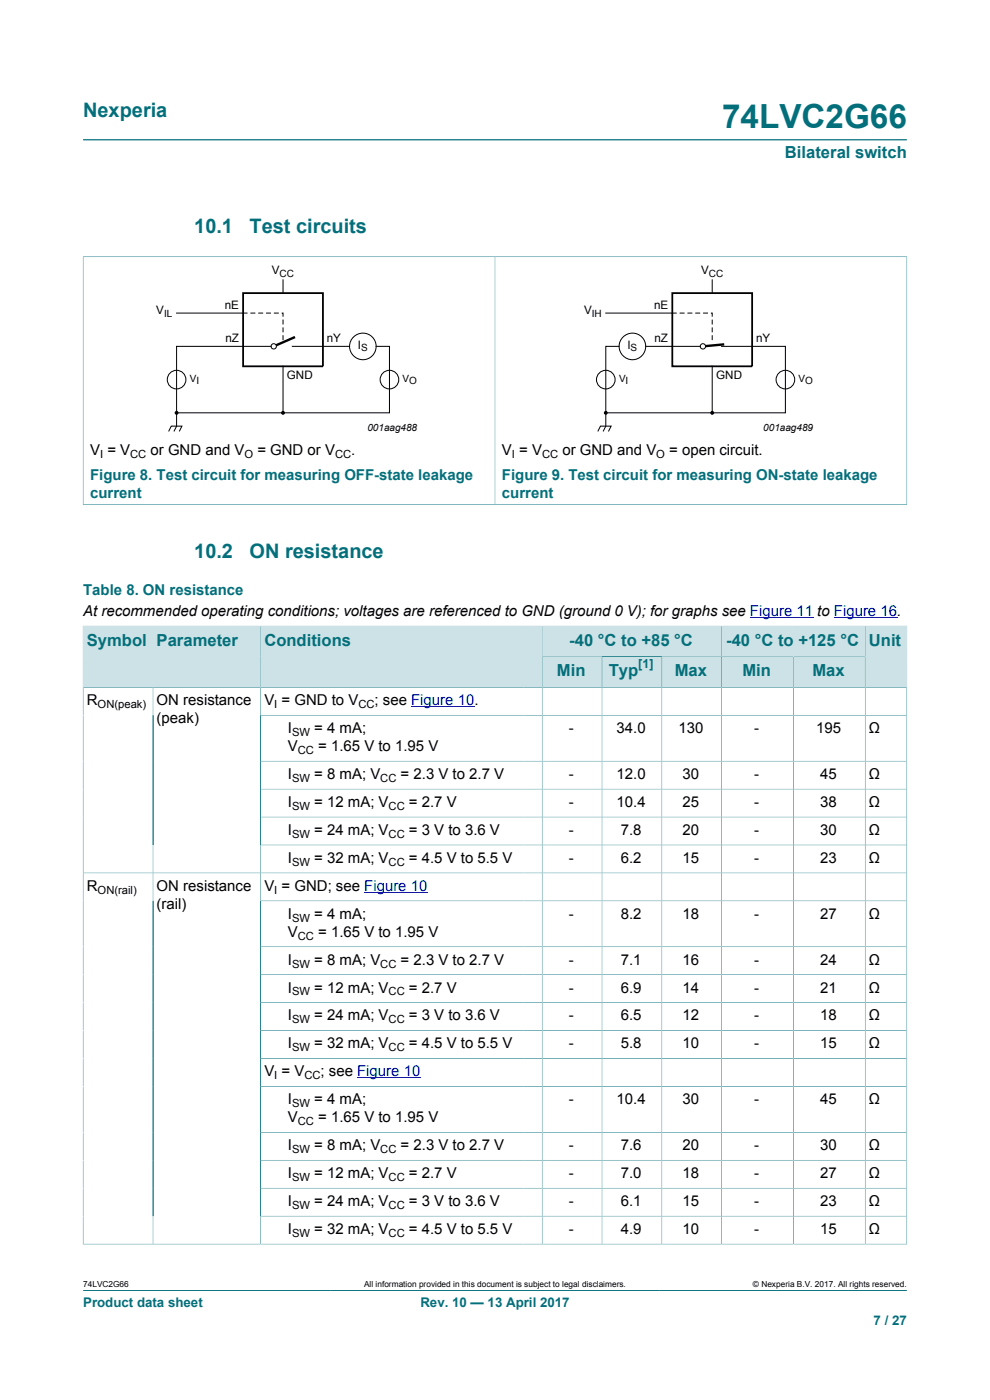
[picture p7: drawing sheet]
<svg xmlns="http://www.w3.org/2000/svg" width="210mm" height="297mm" viewBox="0 0 210 297" stroke-linecap="round" stroke-linejoin="round" font-family="sans-serif">
<path d="M17.6 29.7h174.8M17.6 54.5h87.4v52.6h-87.4M17.6 54.4v52.7M17.6 273.8h174.8" fill="none" stroke="#036f7b" stroke-width=".21"/>
<path d="M35.8 91.5l.5-1.1h2.3l-.6 1.1M37.5 87.6v2.8l-.6 1.1" fill="none" stroke="#000" stroke-width=".21"/>
<path d="M62.6 71.5l-4.5 2" fill="none" stroke="#000" stroke-width=".51"/>
<circle cx="58.1" cy="73.5" r=".56" fill="#fff"/>
<g fill="none" stroke="#000" stroke-width=".21">
<path d="M60 59.4v2.8M151.1 59.4v2.8M37.5 66.4h14.9M53.2 66.4h.9M54.9 66.4h.8M56.5 66.4h.9M57.5 73.5h-20v14.1h45.1v-14.1h-2.8M58.2 66.4h.8M59.9 66.4h.1v.7M60 67.9v.8M60 69.6v.8M60 71.2v.8"/>
<path d="M60 77.7v9.9M62 73.5h12.1M128.5 66.4h14.9M131.3 73.5h-2.8v14.1h38.1v-14.1h-7.1M137 73.5h5.6M144.3 66.4h.8M145.9 66.4h.9M147.6 66.4h.8M149.2 66.4h.9M150.9 66.4h.2v.7M151.1 67.9v.8M151.1 69.6v.8"/>
<path d="M151.1 71.2v.8M151.1 77.7v9.9M126.8 91.5l.6-1.1h2.2l-.5 1.1M128.5 87.6v2.8l-.6 1.1"/>
<circle cx="58.1" cy="73.5" r=".56"/>
<circle cx="77" cy="73.5" r="2.81"/>
<circle cx="134.2" cy="73.5" r="2.81"/>
<circle cx="37.5" cy="80.5" r="1.98"/>
<circle cx="82.6" cy="80.5" r="1.98"/>
<circle cx="128.5" cy="80.5" r="1.98"/>
<circle cx="166.6" cy="80.5" r="1.98"/>
</g>
<g fill="#000">
<circle cx="37.5" cy="87.6" r=".28"/>
<circle cx="60" cy="87.6" r=".28"/>
<circle cx="128.5" cy="87.6" r=".28"/>
<circle cx="151.1" cy="87.6" r=".28"/>
</g>
<g fill="none" stroke="#000" stroke-width=".25">
<circle cx="37.5" cy="87.6" r=".28"/>
<circle cx="60" cy="87.6" r=".28"/>
<circle cx="128.5" cy="87.6" r=".28"/>
<circle cx="151.1" cy="87.6" r=".28"/>
</g>
<path d="M51.6 62.2h16.9v15.5h-16.9zM142.6 62.2h16.9v15.5h-16.9z" fill="none" stroke="#000" stroke-width=".38"/>
<path d="M192.4 54.4v52.7M192.4 54.5h-87.4v52.6h87.4" fill="none" stroke="#036f7b" stroke-width=".21"/>
<path d="M153.6 73.1l-4.5 .4" fill="none" stroke="#000" stroke-width=".51"/>
<circle cx="149.1" cy="73.5" r=".56" fill="#fff"/>
<g fill="none" stroke="#000" stroke-width=".21">
<path d="M142.6 73.5h5.9M153.1 73.5h6.4"/>
<circle cx="149.1" cy="73.5" r=".56"/>
</g>
<path d="M159.1 131h13.4M176.9 131h13.4" fill="none" stroke="#00f" stroke-width=".21"/>
<path d="M115 132.8h38.1v6.5h-38.1z" fill="none" stroke="#036f7b" stroke-width=".21"/>
<path d="M115.1 132.9h37.9v6.4h-37.9z" fill="#cde2e7"/>
<path d="M153.1 132.8h30.4v6.5h-30.4z" fill="none" stroke="#036f7b" stroke-width=".21"/>
<path d="M153.2 132.9h30.3v6.4h-30.3z" fill="#cde2e7"/>
<path d="M17.6 132.8v13h14.9v-13h-14.9" fill="none" stroke="#036f7b" stroke-width=".21"/>
<path d="M17.7 132.9h14.7v12.8h-14.7z" fill="#cde2e7"/>
<path d="M32.5 132.8h22.8v13h-22.8z" fill="none" stroke="#036f7b" stroke-width=".21"/>
<path d="M32.5 132.9h22.7v12.8h-22.7z" fill="#cde2e7"/>
<path d="M55.3 132.8h59.7v13h-59.7z" fill="none" stroke="#036f7b" stroke-width=".21"/>
<g fill="#cde2e7">
<path d="M55.4 132.9h59.5v12.8h-59.5z"/>
<path d="M115.1 139.4h12.5v6.3h-12.5z"/>
</g>
<path d="M115 139.3h12.7v6.5h-12.7z" fill="none" stroke="#036f7b" stroke-width=".21"/>
<path d="M127.8 139.4h12.5v6.3h-12.5z" fill="#cde2e7"/>
<path d="M127.7 139.3h12.7v6.5h-12.7z" fill="none" stroke="#036f7b" stroke-width=".21"/>
<path d="M140.5 139.4h12.5v6.3h-12.5z" fill="#cde2e7"/>
<path d="M140.4 139.3h12.7v6.5h-12.7z" fill="none" stroke="#036f7b" stroke-width=".21"/>
<path d="M153.2 139.4h15v6.3h-15z" fill="#cde2e7"/>
<path d="M153.1 139.3h15.2v6.5h-15.2z" fill="none" stroke="#036f7b" stroke-width=".21"/>
<path d="M168.4 139.4h15.1v6.3h-15.1z" fill="#cde2e7"/>
<path d="M192.4 132.8v13h-24.1v-6.5h15.2M192.4 132.8h-8.9v13" fill="none" stroke="#036f7b" stroke-width=".21"/>
<path d="M183.6 132.9h8.7v12.8h-8.7z" fill="#cde2e7"/>
<g fill="none" stroke="#036f7b" stroke-width=".21">
<path d="M32.5 145.8v118.1M55.3 145.8v118.1M55.3 151.7h137.1M115 145.8v118.1M127.7 145.8v118.1M140.4 145.8v118.1M153.1 145.8v118.1M168.3 145.8v118.1M183.5 145.8v118.1M55.3 161.5h137.1M55.3 167.4h137.1M55.3 173.3h137.1"/>
<path d="M55.3 179.3h137.1M17.6 185.2h174.8M55.3 191.1h137.1M55.3 200.8h137.1M55.3 206.8h137.1M55.3 212.7h137.1M55.3 218.6h137.1M55.3 224.6h137.1M55.3 230.5h137.1M55.3 240.2h137.1M55.3 246.1h137.1M55.3 252.1h137.1"/>
<path d="M55.3 258h137.1M192.4 264v-118.2h-174.8v118.2M192.4 263.9h-174.8"/>
</g>
<path d="M87.2 149.9h13.4M77.3 189.3h13.4M75.8 228.7h13.4" fill="none" stroke="#00f" stroke-width=".21"/>
<text font-size="7.1" fill="#036f7b" x="153.2" y="27.2">74LVC2G66</text>
<g font-size="4.2" fill="#036f7b">
<text x="17.6" y="24.8">Nexperia</text>
<text x="41.2" y="49.5">10.1</text>
<text x="52.9" y="49.5">Test circuits</text>
<text x="41.2" y="118.5">10.2</text>
<text x="52.9" y="118.5">ON resistance</text>
</g>
<g font-size="3.5" fill="#036f7b">
<text x="166.5" y="33.5">Bilateral switch</text>
<text x="18.4" y="137">Symbol</text>
<text x="33.2" y="137">Parameter</text>
<text x="56.1" y="137">Conditions</text>
<text x="120.8" y="137">-40 °C to +85 °C</text>
<text x="154" y="137">-40 °C to +125 °C</text>
<text x="184.3" y="137">Unit</text>
<text x="118.1" y="143.5">Min</text>
<text x="129.1" y="143.5">Typ</text>
<text x="143.1" y="143.5">Max</text>
<text x="157.5" y="143.5">Min</text>
<text x="172.3" y="143.5">Max</text>
</g>
<g font-size="3.2">
<text x="19.1" y="96.5">V = V</text>
<text x="31.9" y="96.5">or GND and V</text>
<text x="54.6" y="96.5">= GND or V</text>
<text x="74.5" y="96.5">.</text>
<text x="106.5" y="96.5">V = V</text>
<text x="119.3" y="96.5">or GND and V</text>
<text x="142" y="96.5">= open circuit.</text>
<text x="17.6" y="130.7">At recommended operating conditions; voltages are referenced to GND (ground 0 V); for graphs see Figure 11 to Figure 16.</text>
<text x="18.4" y="149.6">R</text>
<text x="33.2" y="149.6">ON resistance</text>
<text x="56.1" y="149.6">V = GND to V</text>
<text x="79.5" y="149.6">; see Figure 10.</text>
<text x="33.2" y="153.4">(peak)</text>
<text x="61.1" y="155.5">I</text>
<text x="66.7" y="155.5">= 4 mA;</text>
<text x="120.7" y="155.5">-</text>
<text x="130.8" y="155.5">34.0</text>
<text x="143.9" y="155.5">130</text>
<text x="160" y="155.5">-</text>
<text x="173.1" y="155.5">195</text>
<text x="184.3" y="155.5">Ω</text>
<text x="61.1" y="159.3">V</text>
<text x="67.5" y="159.3">= 1.65 V to 1.95 V</text>
<text x="61.1" y="165.3">I</text>
<text x="66.7" y="165.3">= 8 mA; V</text>
<text x="85" y="165.3">= 2.3 V to 2.7 V</text>
<text x="120.7" y="165.3">-</text>
<text x="130.8" y="165.3">12.0</text>
<text x="144.8" y="165.3">30</text>
<text x="160" y="165.3">-</text>
<text x="174" y="165.3">45</text>
<text x="184.3" y="165.3">Ω</text>
<text x="61.1" y="171.2">I</text>
<text x="66.7" y="171.2">= 12 mA; V</text>
<text x="86.8" y="171.2">= 2.7 V</text>
<text x="120.7" y="171.2">-</text>
<text x="130.8" y="171.2">10.4</text>
<text x="144.8" y="171.2">25</text>
<text x="160" y="171.2">-</text>
<text x="174" y="171.2">38</text>
<text x="184.3" y="171.2">Ω</text>
<text x="61.1" y="177.1">I</text>
<text x="66.7" y="177.1">= 24 mA; V</text>
<text x="86.8" y="177.1">= 3 V to 3.6 V</text>
<text x="120.7" y="177.1">-</text>
<text x="131.7" y="177.1">7.8</text>
<text x="144.8" y="177.1">20</text>
<text x="160" y="177.1">-</text>
<text x="174" y="177.1">30</text>
<text x="184.3" y="177.1">Ω</text>
<text x="61.1" y="183">I</text>
<text x="66.7" y="183">= 32 mA; V</text>
<text x="86.8" y="183">= 4.5 V to 5.5 V</text>
<text x="120.7" y="183">-</text>
<text x="131.7" y="183">6.2</text>
<text x="144.8" y="183">15</text>
<text x="160" y="183">-</text>
<text x="174" y="183">23</text>
<text x="184.3" y="183">Ω</text>
<text x="18.4" y="189">R</text>
<text x="33.2" y="189">ON resistance</text>
<text x="56.1" y="189">V = GND; see Figure 10</text>
<text x="33.2" y="192.8">(rail)</text>
<text x="61.1" y="194.9">I</text>
<text x="66.7" y="194.9">= 4 mA;</text>
<text x="120.7" y="194.9">-</text>
<text x="131.7" y="194.9">8.2</text>
<text x="144.8" y="194.9">18</text>
<text x="160" y="194.9">-</text>
<text x="174" y="194.9">27</text>
<text x="184.3" y="194.9">Ω</text>
<text x="61.1" y="198.7">V</text>
<text x="67.5" y="198.7">= 1.65 V to 1.95 V</text>
<text x="61.1" y="204.6">I</text>
<text x="66.7" y="204.6">= 8 mA; V</text>
<text x="85" y="204.6">= 2.3 V to 2.7 V</text>
<text x="120.7" y="204.6">-</text>
<text x="131.7" y="204.6">7.1</text>
<text x="144.8" y="204.6">16</text>
<text x="160" y="204.6">-</text>
<text x="174" y="204.6">24</text>
<text x="184.3" y="204.6">Ω</text>
<text x="61.1" y="210.6">I</text>
<text x="66.7" y="210.6">= 12 mA; V</text>
<text x="86.8" y="210.6">= 2.7 V</text>
<text x="120.7" y="210.6">-</text>
<text x="131.7" y="210.6">6.9</text>
<text x="144.8" y="210.6">14</text>
<text x="160" y="210.6">-</text>
<text x="174" y="210.6">21</text>
<text x="184.3" y="210.6">Ω</text>
<text x="61.1" y="216.5">I</text>
<text x="66.7" y="216.5">= 24 mA; V</text>
<text x="86.8" y="216.5">= 3 V to 3.6 V</text>
<text x="120.7" y="216.5">-</text>
<text x="131.7" y="216.5">6.5</text>
<text x="144.8" y="216.5">12</text>
<text x="160" y="216.5">-</text>
<text x="174" y="216.5">18</text>
<text x="184.3" y="216.5">Ω</text>
<text x="61.1" y="222.4">I</text>
<text x="66.7" y="222.4">= 32 mA; V</text>
<text x="86.8" y="222.4">= 4.5 V to 5.5 V</text>
<text x="120.7" y="222.4">-</text>
<text x="131.7" y="222.4">5.8</text>
<text x="144.8" y="222.4">10</text>
<text x="160" y="222.4">-</text>
<text x="174" y="222.4">15</text>
<text x="184.3" y="222.4">Ω</text>
<text x="56.1" y="228.3">V = V</text>
<text x="68" y="228.3">; see Figure 10</text>
<text x="61.1" y="234.3">I</text>
<text x="61.1" y="238.1">V</text>
<text x="66.7" y="234.3">= 4 mA;</text>
<text x="67.5" y="238.1">= 1.65 V to 1.95 V</text>
<text x="120.7" y="234.3">-</text>
<text x="130.8" y="234.3">10.4</text>
<text x="144.8" y="234.3">30</text>
<text x="160" y="234.3">-</text>
<text x="174" y="234.3">45</text>
<text x="184.3" y="234.3">Ω</text>
<text x="61.1" y="244">I</text>
<text x="66.7" y="244">= 8 mA; V</text>
<text x="85" y="244">= 2.3 V to 2.7 V</text>
<text x="120.7" y="244">-</text>
<text x="131.7" y="244">7.6</text>
<text x="144.8" y="244">20</text>
<text x="160" y="244">-</text>
<text x="174" y="244">30</text>
<text x="184.3" y="244">Ω</text>
<text x="61.1" y="249.9">I</text>
<text x="66.7" y="249.9">= 12 mA; V</text>
<text x="86.8" y="249.9">= 2.7 V</text>
<text x="120.7" y="249.9">-</text>
<text x="131.7" y="249.9">7.0</text>
<text x="144.8" y="249.9">18</text>
<text x="160" y="249.9">-</text>
<text x="174" y="249.9">27</text>
<text x="184.3" y="249.9">Ω</text>
<text x="61.1" y="255.9">I</text>
<text x="66.7" y="255.9">= 24 mA; V</text>
<text x="86.8" y="255.9">= 3 V to 3.6 V</text>
<text x="120.7" y="255.9">-</text>
<text x="131.7" y="255.9">6.1</text>
<text x="144.8" y="255.9">15</text>
<text x="160" y="255.9">-</text>
<text x="174" y="255.9">23</text>
<text x="184.3" y="255.9">Ω</text>
<text x="61.1" y="261.8">I</text>
<text x="66.7" y="261.8">= 32 mA; V</text>
<text x="86.8" y="261.8">= 4.5 V to 5.5 V</text>
<text x="120.7" y="261.8">-</text>
<text x="131.7" y="261.8">4.9</text>
<text x="144.8" y="261.8">10</text>
<text x="160" y="261.8">-</text>
<text x="174" y="261.8">15</text>
<text x="184.3" y="261.8">Ω</text>
</g>
<g font-size="3.2" fill="#036f7b">
<text x="19.1" y="101.8">Figure 8. Test circuit for measuring OFF-state leakage</text>
<text x="106.5" y="101.8">Figure 9. Test circuit for measuring ON-state leakage</text>
<text x="19.1" y="105.6">current</text>
<text x="106.5" y="105.6">current</text>
<text x="17.6" y="126.2">Table 8. ON resistance</text>
</g>
<g font-size="2.8" fill="#036f7b">
<text x="17.6" y="277.3">Product data sheet</text>
<text x="89.2" y="277.3">Rev. 10 — 13 April 2017</text>
<text x="185.3" y="281">7 / 27</text>
</g>
<text font-size="2.6" fill="#036f7b" x="135.4" y="141.7">[1]</text>
<g font-size="2.5">
<text x="57.7" y="58.2">V</text>
<text x="148.7" y="58.2">V</text>
<text x="47.7" y="65.6">nE</text>
<text x="138.7" y="65.6">nE</text>
<text x="33.2" y="66.6">V</text>
<text x="123.9" y="66.6">V</text>
<text x="47.8" y="72.6">nZ</text>
<text x="69.3" y="72.6">nY</text>
<text x="75.9" y="74">I</text>
<text x="133.1" y="74">I</text>
<text x="138.9" y="72.6">nZ</text>
<text x="160.4" y="72.6">nY</text>
<text x="60.8" y="80.5">GND</text>
<text x="151.9" y="80.5">GND</text>
</g>
<g font-size="2.4">
<text x="21.2" y="97.2">I</text>
<text x="27.6" y="97.2">CC</text>
<text x="51.9" y="97.2">O</text>
<text x="71.1" y="97.2">CC</text>
<text x="108.6" y="97.2">I</text>
<text x="115" y="97.2">CC</text>
<text x="139.2" y="97.2">O</text>
<text x="20.7" y="150.2">ON(peak)</text>
<text x="58.2" y="150.2">I</text>
<text x="76" y="150.2">CC</text>
<text x="62" y="156.1">SW</text>
<text x="63.2" y="160">CC</text>
<text x="62" y="165.9">SW</text>
<text x="80.7" y="165.9">CC</text>
<text x="62" y="171.8">SW</text>
<text x="82.4" y="171.8">CC</text>
<text x="62" y="177.7">SW</text>
<text x="82.4" y="177.7">CC</text>
<text x="62" y="183.7">SW</text>
<text x="82.4" y="183.7">CC</text>
<text x="20.7" y="189.6">ON(rail)</text>
<text x="58.2" y="189.6">I</text>
<text x="62" y="195.5">SW</text>
<text x="63.2" y="199.3">CC</text>
<text x="62" y="205.3">SW</text>
<text x="80.7" y="205.3">CC</text>
<text x="62" y="211.2">SW</text>
<text x="82.4" y="211.2">CC</text>
<text x="62" y="217.1">SW</text>
<text x="82.4" y="217.1">CC</text>
<text x="62" y="223">SW</text>
<text x="82.4" y="223">CC</text>
<text x="58.2" y="229">I</text>
<text x="64.6" y="229">CC</text>
<text x="62" y="234.9">SW</text>
<text x="63.2" y="238.7">CC</text>
<text x="62" y="244.6">SW</text>
<text x="80.7" y="244.6">CC</text>
<text x="62" y="250.5">SW</text>
<text x="82.4" y="250.5">CC</text>
<text x="62" y="256.5">SW</text>
<text x="82.4" y="256.5">CC</text>
<text x="62" y="262.4">SW</text>
<text x="82.4" y="262.4">CC</text>
</g>
<g font-size="2.1">
<text x="59.3" y="58.7">CC</text>
<text x="150.4" y="58.7">CC</text>
<text x="34.8" y="67.2">IL</text>
<text x="125.5" y="67.2">IH</text>
<text x="76.6" y="74.5">S</text>
<text x="133.7" y="74.5">S</text>
<text x="40.3" y="81.1">VI</text>
<text x="85.4" y="81.1">VO</text>
<text x="131.3" y="81.1">VI</text>
<text x="169.4" y="81.1">VO</text>
<text x="77.9" y="91.5">001aag488</text>
<text x="161.9" y="91.5">001aag489</text>
</g>
<g font-size="1.8">
<text x="17.6" y="273.1">74LVC2G66</text>
<text x="77.2" y="273.1">All information provided in this document is subject to legal disclaimers.</text>
<text x="159.7" y="273.1">© Nexperia B.V. 2017. All rights reserved.</text>
</g>
</svg>
